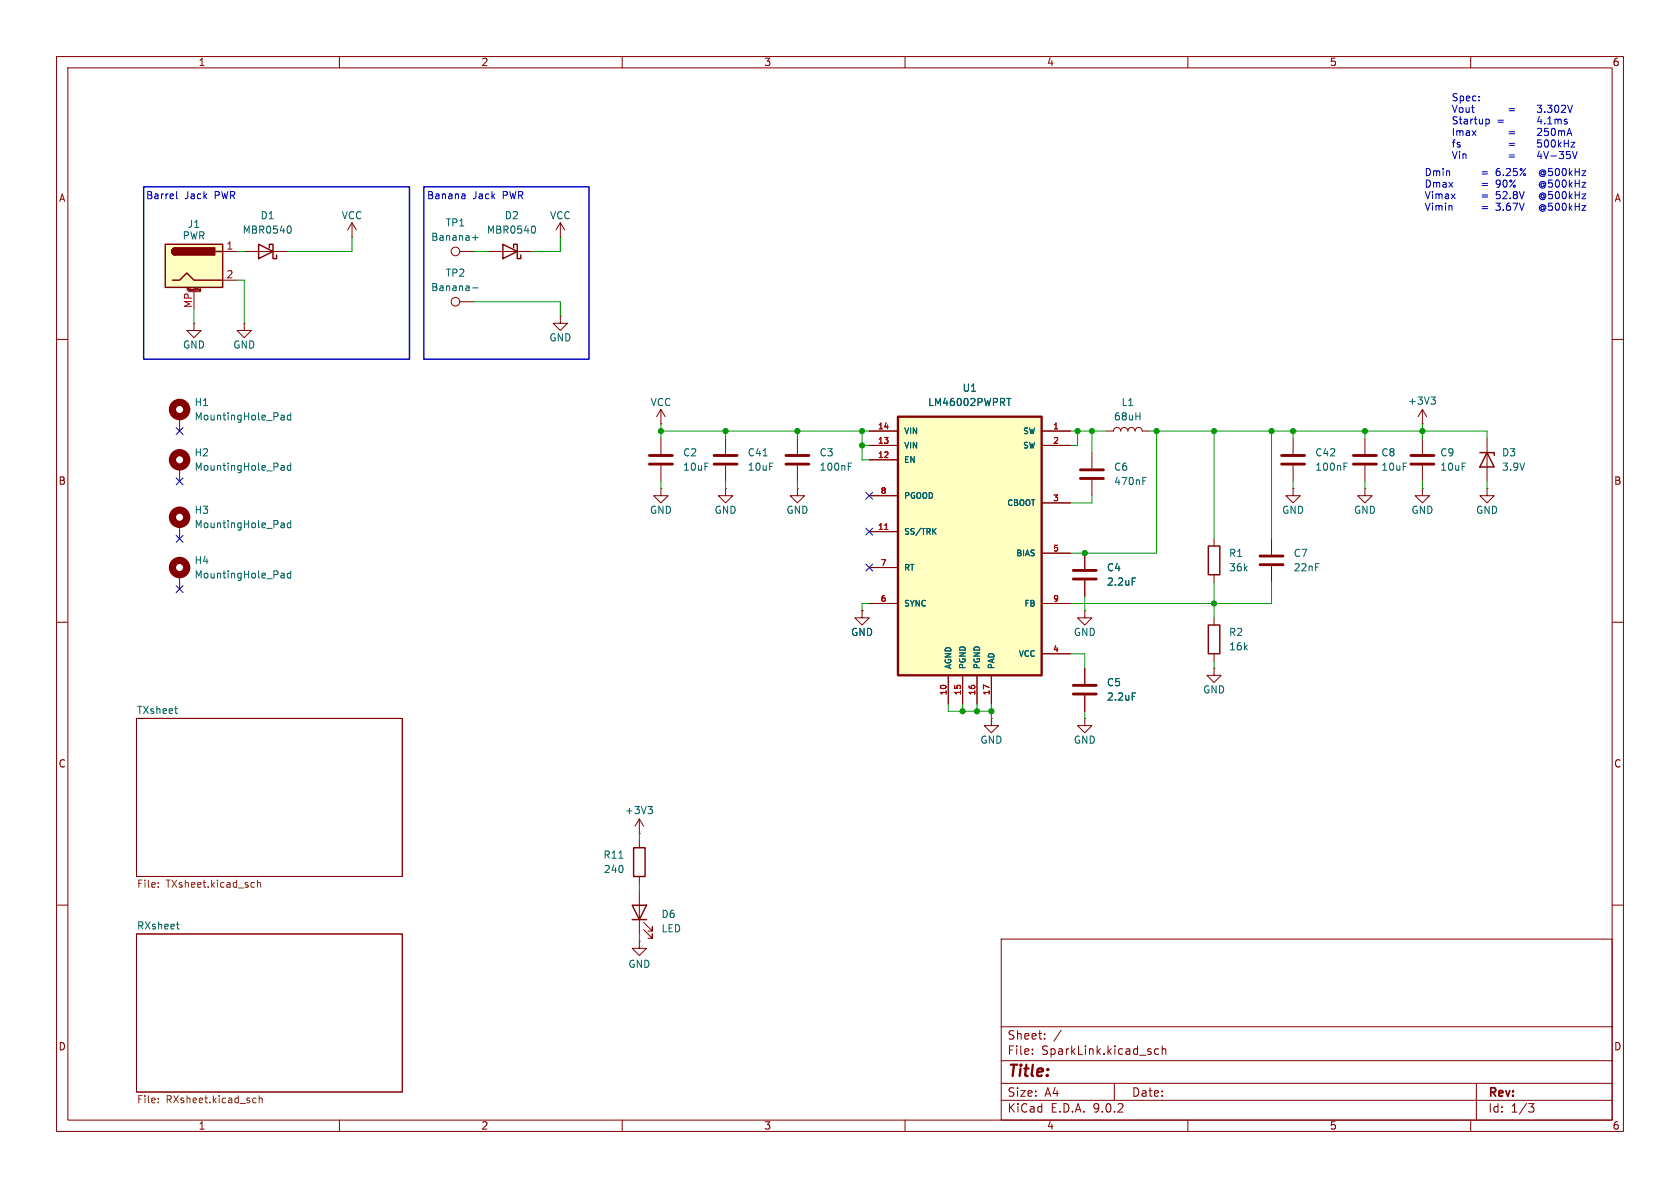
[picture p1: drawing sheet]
<svg xmlns="http://www.w3.org/2000/svg" width="297mm" height="210mm" viewBox="0 0 297 210" stroke-linecap="round" stroke-linejoin="round" font-family="sans-serif">
<g fill="none" stroke="#840000" stroke-width=".18">
<path d="M10 10h277v190h-277zM12 12h273v186h-273zM60 10v2M110 10v2M160 10v2M210 10v2M260 10v2M99.1 39.4l-.8 1.2M99.1 39.4l.7 1.2M99.1 39.4v2.5M81.3 44.5h2.5M81.3 53.3h2.5"/>
<path d="M86.4 44.5h7.6M99.1 55.9v1.3h1.2l-1.2 1.2-1.3-1.2h1.3M99.1 55.9h.1M99.1 41.9h.1M10 60h2M31.7 73.7v2.5M116.8 74.9h.1M116.8 72.4l-.7 1.3M116.8 72.4l.8 1.3M116.8 72.4v2.5M141 77.5v2.8M195.6 76.2h1.2a.64 .64 0 0 1 .7-.6 .64 .64 0 0 1 .6 .6 .64 .64 0 0 1 .7-.6 .64 .64 0 0 1 .6 .6 .64 .64 0 0 1 .6-.6 .64 .64 0 0 1 .7 .6 .64 .64 0 0 1 .6-.6 .64 .64 0 0 1 .6 .6h1.3"/>
<path d="M241.3 77.5v2.8M285 60h2M31.7 82.6v2.5M31.7 92.7v2.6M141 82.3v2.8M224.8 95.3v2.7M241.3 82.3v2.8M251.5 86.4v1.2h1.2l-1.2 1.3-1.3-1.3h1.3M251.5 86.4h.1M262.9 86.4v1.2h1.3l-1.3 1.3-1.3-1.3h1.3M262.9 86.4h.1M10 110h2"/>
<path d="M31.7 101.6v2.5M191.8 108v1.2h1.2l-1.2 1.3-1.3-1.3h1.3M191.8 108h.1M191.8 118.1v2.8M214.6 118.1v1.3h1.3l-1.3 1.3-1.2-1.3h1.2M214.6 118.1h.1M214.6 109.2v1.3M214.6 115.6v1.2M224.8 100.1v2.8M285 110h2M24.1 127h47v27.9h-47zM175.3 127v1.3h1.2l-1.2 1.2-1.3-1.2h1.3"/>
<path d="M175.3 127h.1M191.8 127v1.3h1.2l-1.2 1.2-1.3-1.2h1.3M191.8 127h.1M191.8 122.9v2.8M10 160h2M24.1 165.1h47v27.9h-47zM177 166h108v32h-108zM285 160h2M60 198v2M110 198v2M160 198v2M177 194.5h108"/>
<path d="M177 191.5h108M177 187.5h108M177 181.5h108M182.5 186.3v.1M182.5 185.5v.1M184.7 183.6v.1M184.7 182.8v.1M187.6 182.1l-1.3 2M197 191.5v3M204.8 185.5l-.4-.1-.3 .3v.4l.1 .2h.6M205.5 185.5l.2-.1 .3 .1 .1 .9M205.5 184.9v1.5"/>
<path d="M210 198v2M260 198v2M261 191.5v6.5M270.2 195.1h1l-.5 .6 .4 .1 .1 .5-.3 .3h-.4"/>
<circle cx="80.5" cy="44.4" r=".76"/>
<circle cx="80.5" cy="53.3" r=".76"/>
</g>
<g fill="none" stroke="#006464" stroke-width=".18">
<path d="M94.4 39.9a.79 .79 0 0 1 0 1.3M83.5 50.9h1M83.5 42h1M84 41.5v1M49.8 73.4l.4 .1v.7M50.2 74.2h-.4M50.2 73.7l-.4 .1M51.4 73v1.2M51.4 73.5l-.4-.1-.2 .2 .1 .6h.5M49.8 82.3h.4v.8M49.8 92.4l.4 .1v.8M50.2 83.1h-.4"/>
<path d="M50.2 82.6h-.4M50.2 93.2l-.4 .1M50.2 92.7l-.4 .1M51.4 82.3h-.4l-.2 .2 .1 .6h.5M51.4 81.9v1.2M51.4 92v1.3M51.4 92.5l-.4-.1-.2 .3 .1 .5h.5M150 82.5h.4M150 81.9h.6M49.8 101.3l.4 .1v.8M50.2 102.1l-.4 .1M50.2 101.6l-.4 .1"/>
<path d="M51.4 100.9v1.3M51.4 101.4l-.4-.1-.2 .3 .1 .5h.5M30.9 125.3h.5M31.2 126.1h.2M200.2 122.5h.6M31.2 163.4h.5M31.4 164.2h.3"/>
</g>
<path d="M28 156.1v.1M28 156.7v.1M44.6 156l.4 .1M45 156.8h-.4M45.5 156.1l.2-.1 .3 .1 .1 .7M45.5 155.6v1.2M28 194.8v.1M28 194.2v.1M44.9 194.1l.4 .1M45.3 194.9h-.4M45.8 194.2l.2-.1 .3 .1 .1 .7M45.8 193.7v1.2" fill="none" stroke="#725600" stroke-width=".18"/>
<path d="M88.9 43.2l2.5 1.3-2.5 1.2zM90.8 43.8v-.6h.6v2.5h.7v-.6M213.6 110.5h2v5.1h-2z" fill="none" stroke="#840000" stroke-width=".25"/>
<path d="M138.9 80.5h4.1M138.9 82h4.1M222.8 98.3h4M222.8 99.8h4M239.3 80.5h4M239.3 82h4M189.7 121.2h4.1M189.7 122.7h4.1" fill="none" stroke="#840000" stroke-width=".51"/>
<g fill="none" stroke="#840000" stroke-width="1.3">
<circle cx="31.7" cy="72.4" r="1.27"/>
<circle cx="31.7" cy="91.4" r="1.27"/>
<circle cx="31.7" cy="81.3" r="1.27"/>
<circle cx="31.7" cy="100.3" r="1.27"/>
</g>
<path d="M158.7 73.7h25.4v45.7h-25.4z" fill="#ffffc2"/>
<path d="M158.7 73.7h25.4v45.7h-25.4z" fill="none" stroke="#840000" stroke-width=".41"/>
<g fill="none" stroke="#840000" stroke-width=".18">
<path d="M62.2 39.4l-.7 1.2M62.2 39.4l.8 1.2M62.2 39.4v2.5M34.3 57.2v1.2h1.3l-1.3 1.3-1.3-1.3h1.3M34.3 57.2h.1M43.2 57.2v1.2h1.2l-1.2 1.3-1.3-1.3h1.3M43.2 57.2h.1M43.2 44.5h7.6M62.2 41.9h.1M153.7 76.2h5M153.7 78.7h5M184.1 76.2h5.1"/>
<path d="M184.1 78.7h5.1M228.6 77.5v2.8M153.7 81.3h5M153.7 87.6h5M153.7 94h5M184.1 88.9h5.1M184.1 97.8h5.1M228.6 86.4v1.2h1.3l-1.3 1.3-1.3-1.3h1.3M228.6 86.4h.1M228.6 82.3v2.8M153.7 100.3h5M153.7 106.7h5"/>
<path d="M167.6 119.4v5.1M170.2 119.4v5.1M172.7 119.4v5.1M175.3 119.4v5.1M184.1 106.7h5.1M184.1 115.6h5.1"/>
</g>
<path d="M51.2 39.9a.79 .79 0 0 1 0 1.3M178 70.4h.7M178.3 70.4v1.3M165 93.9l.5 .5M165.5 93.4l-.6 .6M237.6 82.5h.4M237.6 81.9h.6" fill="none" stroke="#006464" stroke-width=".18"/>
<path d="M156.4 93.6h.6" fill="none" stroke="#a90000" stroke-width=".18"/>
<path d="M226.6 80.5h4M226.6 82h4" fill="none" stroke="#840000" stroke-width=".51"/>
<path d="M45.7 43.2l2.6 1.3-2.6 1.2zM47.6 43.8v-.6h.7v2.5h.6v-.6" fill="none" stroke="#840000" stroke-width=".25"/>
<path d="M29.2 43.2h10.2v7.6h-10.2z" fill="#ffffc2"/>
<path d="M29.2 43.2h10.2v7.6h-10.2zM30.5 49.5h1.2l1.3-1.2 1.3 1.2h5.1M31 43.8a.64 .64 0 0 0-.6 .7 .64 .64 0 0 0 .6 .6M38.1 44.5h1.3M213.6 96.5h2v5.1h-2zM261.6 80h2.6v.5M262.9 80l1.3 2.6h-2.6zM112 149.9h2v5h-2zM111.8 160h2.5l-1.3 2.6zM111.8 162.6h2.5" fill="none" stroke="#840000" stroke-width=".25"/>
<g fill="#840000" stroke="#840000" stroke-width=".25">
<path d="M30.5 44l.5-.2v1.3a.63 .63 0 0 1-.6-.4 .63 .63 0 0 1 .1-.7z"/>
<path d="M31 43.8h7v1.3h-7z"/>
</g>
<g fill="none" stroke="#840000" stroke-width=".18">
<path d="M33.1 51.3v-.3l.1 .2 .2-.2v.3M33.3 51.6h2M34.3 51.6v3M34.6 51v.3M34.8 51h.1M35.3 51.3v-.2h.2v.3M35.3 51.5h.1M35.3 51.3h.1M35.3 51.3h.2M35.5 51.4l-.1 .1M39.4 44.5h2.5M39.4 49.5h2.5"/>
<path d="M116.8 77.5v2.8M128.3 77.5v2.8M153.7 76.2h5M153.7 78.7h5M184.1 76.2h5.1M184.1 78.7h5.1M251.5 74.9h.1M251.5 72.4l-.8 1.3M251.5 72.4l.7 1.3M251.5 72.4v2.5M251.5 77.5v2.8M262.9 77.5v7.6"/>
<path d="M116.8 86.4v1.2h1.3l-1.3 1.3-1.2-1.3h1.2M116.8 86.4h.1M116.8 82.3v2.8M128.3 86.4v1.2h1.2l-1.2 1.3-1.3-1.3h1.3M128.3 86.4h.1M128.3 82.3v2.8M141 86.4v1.2h1.2l-1.2 1.3-1.3-1.3h1.3M141 86.4h.1M153.7 81.3h5M153.7 87.6h5M153.7 94h5M184.1 88.9h5.1"/>
<path d="M184.1 97.8h5.1M191.8 97.8v2.8M193 80v2.8M193 84.8v2.8M214.6 95.3v1.2M241.3 86.4v1.2h1.3l-1.3 1.3-1.3-1.3h1.3M241.3 86.4h.1M251.5 82.3v2.8M152.4 108v1.2h1.3l-1.3 1.3-1.3-1.3h1.3M152.4 108h.1M153.7 100.3h5M153.7 106.7h5"/>
<path d="M167.6 119.4v5.1M170.2 119.4v5.1M172.7 119.4v5.1M175.3 119.4v5.1M184.1 106.7h5.1M184.1 115.6h5.1M191.8 102.6v2.8M191.8 118.1v2.8M214.6 101.6v1.3M191.8 122.9v2.8M113 147.3h.1M113 144.8l-.7 1.3"/>
<path d="M113 144.8l.8 1.3M113 144.8v2.5M113 148.6v1.3M113 154.9v1.3M113 157.5v7.6M113 166.4v1.2h-1.2l1.2 1.3 1.3-1.3h-1.3M113 166.4h.1M113.8 164.3l1.5 1.6v-.8v.8h-.7M113.8 163.1l1.5 1.5v-.8v.8h-.7"/>
</g>
<path d="M114.8 80.5h4.1M114.8 82h4.1M126.2 80.5h4.1M126.2 82h4.1M191 83.1h4.1M191 84.6h4.1M249.4 80.5h4.1M249.4 82h4.1M189.7 100.8h4.1M189.7 102.4h4.1" fill="none" stroke="#840000" stroke-width=".51"/>
<g fill="none" stroke="#006464" stroke-width=".18">
<path d="M178 70.4h.7M178.3 70.4v1.3M253 70.2h.8l-.5 .5M253.5 70.7l.3 .2v.3l-.3 .2M134.9 80.6h.7M165 93.9l.5 .5M165.5 93.4l-.6 .6M202 85h.5M202 84.4h.6M200.2 102.2h.6M200.2 122.5h.6M109.4 151.7h.7"/>
<path d="M114.5 142.6h.8l-.4 .4M115.1 143l.2 .3v.3l-.2 .2"/>
</g>
<g fill="none" stroke="#009600" stroke-width=".18">
<path d="M34.3 54.6v2.6M41.9 44.5h1.3M41.9 49.5h1.3v7.7M62.2 41.9v2.6h-11.4M83.8 44.5h2.6M83.8 53.3h15.3v2.6M99.1 41.9v2.6h-5.1M116.8 76.2h36.9M116.8 74.9v2.6M128.3 76.2v1.3M141 76.2v1.3M152.4 78.7h1.3"/>
<path d="M152.4 76.2v5.1h1.3M189.2 76.2h6.4M190.5 76.2v2.5h-1.3M193 76.2v3.8M203.2 76.2h59.7v1.3M204.5 76.2v21.6h-15.3M214.6 76.2v19.1M224.8 76.2v19.1M228.6 76.2v1.3M241.3 76.2v1.3M251.5 74.9v2.6M116.8 85.1v1.3"/>
<path d="M128.3 85.1v1.3M141 85.1v1.3M193 87.6v1.3h-3.8M228.6 85.1v1.3M241.3 85.1v1.3M251.5 85.1v1.3M262.9 85.1v1.3M153.7 106.7h-1.3v1.3M189.2 115.6h2.6v2.5M191.8 105.4v2.6M214.6 102.9v6.3M214.6 116.8v1.3"/>
<path d="M224.8 102.9v3.8h-35.6M167.6 124.5v1.2h7.7M170.2 124.5v1.2M172.7 124.5v1.2M175.3 124.5v2.5M191.8 125.7v1.3M113 147.3v1.3M113 156.2v1.3M113 165.1v1.3"/>
</g>
<g fill="none" stroke="#000084" stroke-width=".18">
<path d="M31.1 75.6l1.3 1.2M32.4 75.6l-1.3 1.2M31.1 84.5l1.3 1.2M31.1 94.6l1.3 1.3M32.4 84.5l-1.3 1.2M32.4 94.6l-1.3 1.3M153.1 99.7l1.2 1.2M153.1 93.4l1.2 1.2M153.1 87l1.2 1.2M154.3 99.7l-1.2 1.2M154.3 93.4l-1.2 1.2M154.3 87l-1.2 1.2"/>
<path d="M31.1 103.5l1.3 1.2M32.4 103.5l-1.3 1.2"/>
</g>
<g fill="none" stroke="#0000c2" stroke-width=".18">
<path d="M261.5 17.7v.1M261.5 17v.2M266.8 19.2h1M266.8 19.6h1M271.8 18.6h.7l-.4 .5 .4 .1v.5l-.2 .2-.5-.2M273.1 19.7v.2M273.6 18.6h.8l-.5 .5 .4 .1v.5l-.2 .2-.5-.2M275 18.7l.1-.1a.68 .68 0 0 1 .5 .6 .68 .68 0 0 1-.5 .7l-.1-.2-.2-.3zM276.1 18.7l.4-.1 .3 .4-.8 .9h.8M277.1 18.6l.5 1.3 .4-1.3M31.2 33.9v1l.2 .2M82 34.3l.2 .2v.6"/>
<path d="M82.2 35.1h-.4M82.2 34.6h-.4M262 30.4h1M262 30.7h1M262 32.4h1M262 32.8h1M262 34.5h1M262 34.8h1M262 36.5h1M262 36.9h1M262.7 21.1h.4l.2 .2-.1 .6h-.5M264.6 30.3l-.1 .2"/>
<path d="M264.7 29.9a.99 .99 0 0 0-.1 1.1M266.8 23.3h1M266.8 23.7h1M266.8 25.3h1M266.8 25.7h1M266.8 27.4h1M266.8 27.7h1M271.9 24.7l-.1 .6 .2-.1 .4 .1 .1 .5-.2 .2-.5-.1M273.1 21.8v.1M273.2 24.9a.69 .69 0 0 0 .3 1.1l.1-.1 .2-.4-.2-.6M273.6 21.9h.8M273.6 21l.4-.4v1.3"/>
<path d="M274.2 27.6h.9M274.4 24.9a.69 .69 0 0 0 .3 1.1l.1-.1 .2-.4-.2-.6M274.9 21.2l.4-.1 .1 .1M274.9 21.1v.8M275.4 21.2l.2-.1h.3l.1 .8M275.4 21.2v.7M275.5 24.7v1.3M275.6 25.5l.4 .5M275.6 26.8h.8l-.4 .5 .4 .1v.5l-.2 .1-.6-.1M275.9 23.1l.2 .2M276 25.2l-.5 .4M276.1 23.3v.7"/>
<path d="M276.1 23.3l.1-.2 .3 .1 .1 .8M276.5 24.7v1.3M276.5 25.3h.8M276.8 31.9l.1 .7-.2 .4M277 24l.4-1.3 .5 1.3M277 21.1h-.3l-.2 .1 .1 .2 .4 .2v.3h-.5M277.1 23.6h.6M277.3 24.7v1.3M277.4 31.8v1.3M277.6 32.6l.3 .5M277.6 34.7l.3 .4M277.6 36.7l.3 .5"/>
<path d="M277.6 26.8h-.6l-.1 .6 .2-.1h.4l.1 .2v.4l-.2 .1-.5-.1M277.7 25.2h.7l-.7 .8h.7M277.9 32.2l-.5 .5M277.9 34.3l-.5 .5M277.9 36.3l-.5 .5M278 26.8l.4 1.2 .4-1.2M278.5 30.4h.7M278.5 32.4h.7M278.5 31.8v1.3M278.5 33.9v1.2M278.5 35.9v1.3M278.5 34.5h.7"/>
<path d="M278.5 36.5h.7M279.2 29.8v1.2M279.2 31.8v1.3M279.2 33.9v1.2M279.2 35.9v1.3M279.7 34.3h.6l-.6 .8h.6M279.7 30.2h.6l-.6 .8h.6M279.7 32.2h.6l-.6 .9h.6M279.7 36.3h.6l-.6 .9h.6"/>
</g>
<path d="M25.4 33h47v30.5h-47zM74.9 33h29.2v30.5h-29.2z" fill="none" stroke="#0000c2" stroke-width=".25"/>
<path d="M156.4 93.6h.6" fill="none" stroke="#a90000" stroke-width=".18"/>
<g fill="#009600" stroke="#009600" stroke-width=".18">
<circle cx="116.8" cy="76.2" r=".46"/>
<circle cx="224.8" cy="76.2" r=".46"/>
<circle cx="228.6" cy="76.2" r=".46"/>
<circle cx="241.3" cy="76.2" r=".46"/>
<circle cx="204.5" cy="76.2" r=".46"/>
<circle cx="214.6" cy="76.2" r=".46"/>
<circle cx="251.5" cy="76.2" r=".46"/>
<circle cx="214.6" cy="106.7" r=".46"/>
<circle cx="170.2" cy="125.7" r=".46"/>
<circle cx="191.8" cy="97.8" r=".46"/>
<circle cx="172.7" cy="125.7" r=".46"/>
<circle cx="193" cy="76.2" r=".46"/>
<circle cx="190.5" cy="76.2" r=".46"/>
<circle cx="175.3" cy="125.7" r=".46"/>
<circle cx="128.3" cy="76.2" r=".46"/>
<circle cx="141" cy="76.2" r=".46"/>
<circle cx="152.4" cy="76.2" r=".46"/>
<circle cx="152.4" cy="78.7" r=".46"/>
</g>
<text font-size="2.8" fill="#840000" x="178" y="190.9">Title:</text>
<g font-size="2.1" fill="#840000">
<text x="178" y="184">Sheet:</text>
<text x="178" y="186.7">File:</text>
<text x="184.1" y="186.7">SparkLink.kicad_sch</text>
<text x="178" y="196.9">KiCad</text>
<text x="178" y="194.1">Size:</text>
<text x="184.7" y="194.1">A4</text>
<text x="185.7" y="196.9">E.D.A.</text>
<text x="193.3" y="196.9">9.0.2</text>
<text x="200" y="194.1">Date:</text>
<text x="263" y="194.3">Rev:</text>
<text x="263" y="196.9">Id:</text>
<text x="267.1" y="196.9">1/3</text>
</g>
<g font-size="1.8" fill="#840000">
<text x="35" y="11.9">1</text>
<text x="85" y="11.9">2</text>
<text x="135" y="11.9">3</text>
<text x="185" y="11.9">4</text>
<text x="235" y="11.9">5</text>
<text x="285" y="11.9">6</text>
<text x="10.3" y="35.9">A</text>
<text x="285.3" y="35.9">A</text>
<text x="10.3" y="85.9">B</text>
<text x="285.3" y="85.9">B</text>
<text x="10.3" y="135.9">C</text>
<text x="285.3" y="135.9">C</text>
<text x="10.3" y="185.9">D</text>
<text x="285.3" y="185.9">D</text>
<text x="35" y="199.9">1</text>
<text x="85" y="199.9">2</text>
<text x="135" y="199.9">3</text>
<text x="185" y="199.9">4</text>
<text x="235" y="199.9">5</text>
<text x="285" y="199.9">6</text>
</g>
<g font-size="1.8" fill="#0000c2">
<text x="256.5" y="18.1">Spec:</text>
<text x="256.5" y="20.2">Vout</text>
<text x="256.5" y="22.2">Startup</text>
<text x="264.6" y="22.2">=</text>
<text x="267.3" y="22.2">4.1ms</text>
<text x="256.5" y="24.2">Imax</text>
<text x="256.5" y="26.3">fs = 500kHz</text>
<text x="256.5" y="28.3">Vin</text>
<text x="268.1" y="28.3">4V-35V</text>
<text x="269.7" y="24.2">250mA</text>
<text x="25.7" y="35.4">Barrel</text>
<text x="32.6" y="35.4">Jack</text>
<text x="38" y="35.4">PWR</text>
<text x="75.4" y="35.4">Banana</text>
<text x="83.6" y="35.4">Jack</text>
<text x="89" y="35.4">PWR</text>
<text x="251.8" y="31.3">Dmin</text>
<text x="251.8" y="33.4">Dmax =</text>
<text x="251.8" y="35.4">Vimax =</text>
<text x="264.4" y="33.4">90% @500kHz</text>
<text x="264.4" y="35.4">52.8V @500kHz</text>
<text x="265.2" y="31.3">6.25% @500kHz</text>
<text x="251.8" y="37.5">Vimin =</text>
<text x="264.4" y="37.5">3.67V @500kHz</text>
</g>
<g font-size="1.8" fill="#006464">
<text x="33.1" y="40.5">J1</text>
<text x="42.8" y="41.5">MBR0540</text>
<text x="46" y="39">D1</text>
<text x="60.3" y="39">VCC</text>
<text x="78.7" y="40.2">TP1</text>
<text x="86" y="41.5">MBR0540</text>
<text x="89.1" y="39">D2</text>
<text x="97.1" y="39">VCC</text>
<text x="32.2" y="42.5">PWR</text>
<text x="76.1" y="42.8">Banana+</text>
<text x="76.1" y="51.7">Banana-</text>
<text x="78.7" y="49.1">TP2</text>
<text x="32.3" y="61.8">GND</text>
<text x="41.1" y="61.8">GND</text>
<text x="97" y="60.6">GND</text>
<text x="34.3" y="72">H1</text>
<text x="114.9" y="72">VCC</text>
<text x="164" y="72">LM46002PWPRT</text>
<text x="170.1" y="69.4">U1</text>
<text x="198.2" y="72">L1</text>
<text x="248.8" y="71.7">+3V3</text>
<text x="34.3" y="74.5">MountingHole_Pad</text>
<text x="196.8" y="74.5">68uH</text>
<text x="34.3" y="80.9">H2</text>
<text x="34.3" y="83.4">MountingHole_Pad</text>
<text x="120.7" y="80.9">C2</text>
<text x="120.7" y="83.4">10uF</text>
<text x="132.1" y="80.9">C41</text>
<text x="132.1" y="83.4">10uF</text>
<text x="144.8" y="80.9">C3</text>
<text x="144.8" y="83.4">100nF</text>
<text x="196.9" y="83.4">C6</text>
<text x="232.4" y="83.4">100nF</text>
<text x="232.4" y="80.9">C42</text>
<text x="244.1" y="80.9">C8</text>
<text x="244.1" y="83.4">10uF</text>
<text x="254.5" y="80.9">C9</text>
<text x="254.5" y="83.4">10uF</text>
<text x="265.4" y="80.9">D3</text>
<text x="265.4" y="83.4">3.9V</text>
<text x="196.9" y="86">470nF</text>
<text x="34.3" y="91">H3</text>
<text x="34.3" y="93.6">MountingHole_Pad</text>
<text x="114.8" y="91">GND</text>
<text x="126.2" y="91">GND</text>
<text x="138.9" y="91">GND</text>
<text x="226.6" y="91">GND</text>
<text x="239.3" y="91">GND</text>
<text x="249.4" y="91">GND</text>
<text x="260.9" y="91">GND</text>
<text x="34.3" y="99.9">H4</text>
<text x="195.6" y="101.2">C4</text>
<text x="217.2" y="98.7">R1</text>
<text x="217.2" y="101.2">36k</text>
<text x="228.6" y="98.7">C7</text>
<text x="228.6" y="101.2">22nF</text>
<text x="34.3" y="102.5">MountingHole_Pad</text>
<text x="195.6" y="103.7">2.2uF</text>
<text x="150.4" y="112.6">GND</text>
<text x="189.7" y="112.6">GND</text>
<text x="217.2" y="112.6">R2</text>
<text x="217.2" y="115.2">16k</text>
<text x="195.6" y="121.5">C5</text>
<text x="195.6" y="124.1">2.2uF</text>
<text x="212.6" y="122.8">GND</text>
<text x="24.1" y="126.3">TXsheet</text>
<text x="173.2" y="131.7">GND</text>
<text x="189.7" y="131.7">GND</text>
<text x="110.4" y="144.1">+3V3</text>
<text x="106.6" y="152">R11</text>
<text x="106.6" y="154.5">240</text>
<text x="24.1" y="164.4">RXsheet</text>
<text x="116.8" y="162.5">D6</text>
<text x="116.8" y="165">LED</text>
<text x="111" y="171.3">GND</text>
</g>
<g font-size="1.8" fill="#a90000">
<text x="39.9" y="44.2">1</text>
<text x="39.9" y="49.3">2</text>
<text x="34" y="54.5" transform="rotate(-90 34 54.5)">MP</text>
</g>
<g font-size="1.8" fill="#725600">
<text x="24.1" y="157.3">File:</text>
<text x="29.4" y="157.3">TXsheet.kicad_sch</text>
<text x="24.1" y="195.4">File:</text>
<text x="29.4" y="195.4">RXsheet.kicad_sch</text>
</g>
<g font-size="1.4" fill="#a90000">
<text x="155.1" y="75.9">14</text>
<text x="186.1" y="75.9">1</text>
<text x="155.1" y="78.5">13</text>
<text x="155.1" y="81">12</text>
<text x="186.1" y="78.5">2</text>
<text x="155.6" y="87.4">8</text>
<text x="186.1" y="88.6">3</text>
<text x="155.1" y="93.7">11</text>
<text x="155.6" y="100.1">7</text>
<text x="186.1" y="97.5">5</text>
<text x="155.6" y="106.4">6</text>
<text x="186.1" y="106.4">9</text>
<text x="186.1" y="115.3">4</text>
<text x="167.4" y="123" transform="rotate(-90 167.4 123)">10</text>
<text x="169.9" y="123" transform="rotate(-90 169.9 123)">15</text>
<text x="172.5" y="123" transform="rotate(-90 172.5 123)">16</text>
<text x="175" y="123" transform="rotate(-90 175 123)">17</text>
</g>
<g font-size="1.4" fill="#006464">
<text x="159.8" y="76.9">VIN</text>
<text x="180.8" y="76.9">SW</text>
<text x="159.8" y="79.5">VIN</text>
<text x="159.8" y="82">EN</text>
<text x="180.8" y="79.5">SW</text>
<text x="159.8" y="88.4">PGOOD</text>
<text x="177.9" y="89.6">CBOOT</text>
<text x="159.8" y="94.7">SS/TRK</text>
<text x="159.8" y="101.1">RT</text>
<text x="179.5" y="98.5">BIAS</text>
<text x="159.8" y="107.4">SYNC</text>
<text x="181" y="107.4">FB</text>
<text x="168.4" y="118.4" transform="rotate(-90 168.4 118.4)">AGND</text>
<text x="170.9" y="118.4" transform="rotate(-90 170.9 118.4)">PGND</text>
<text x="173.5" y="118.4" transform="rotate(-90 173.5 118.4)">PGND</text>
<text x="176" y="118.4" transform="rotate(-90 176 118.4)">PAD</text>
<text x="180" y="116.3">VCC</text>
</g>
<text font-size=".5" fill="#840000" x="32.8" y="51.6">Mounting</text>
</svg>
